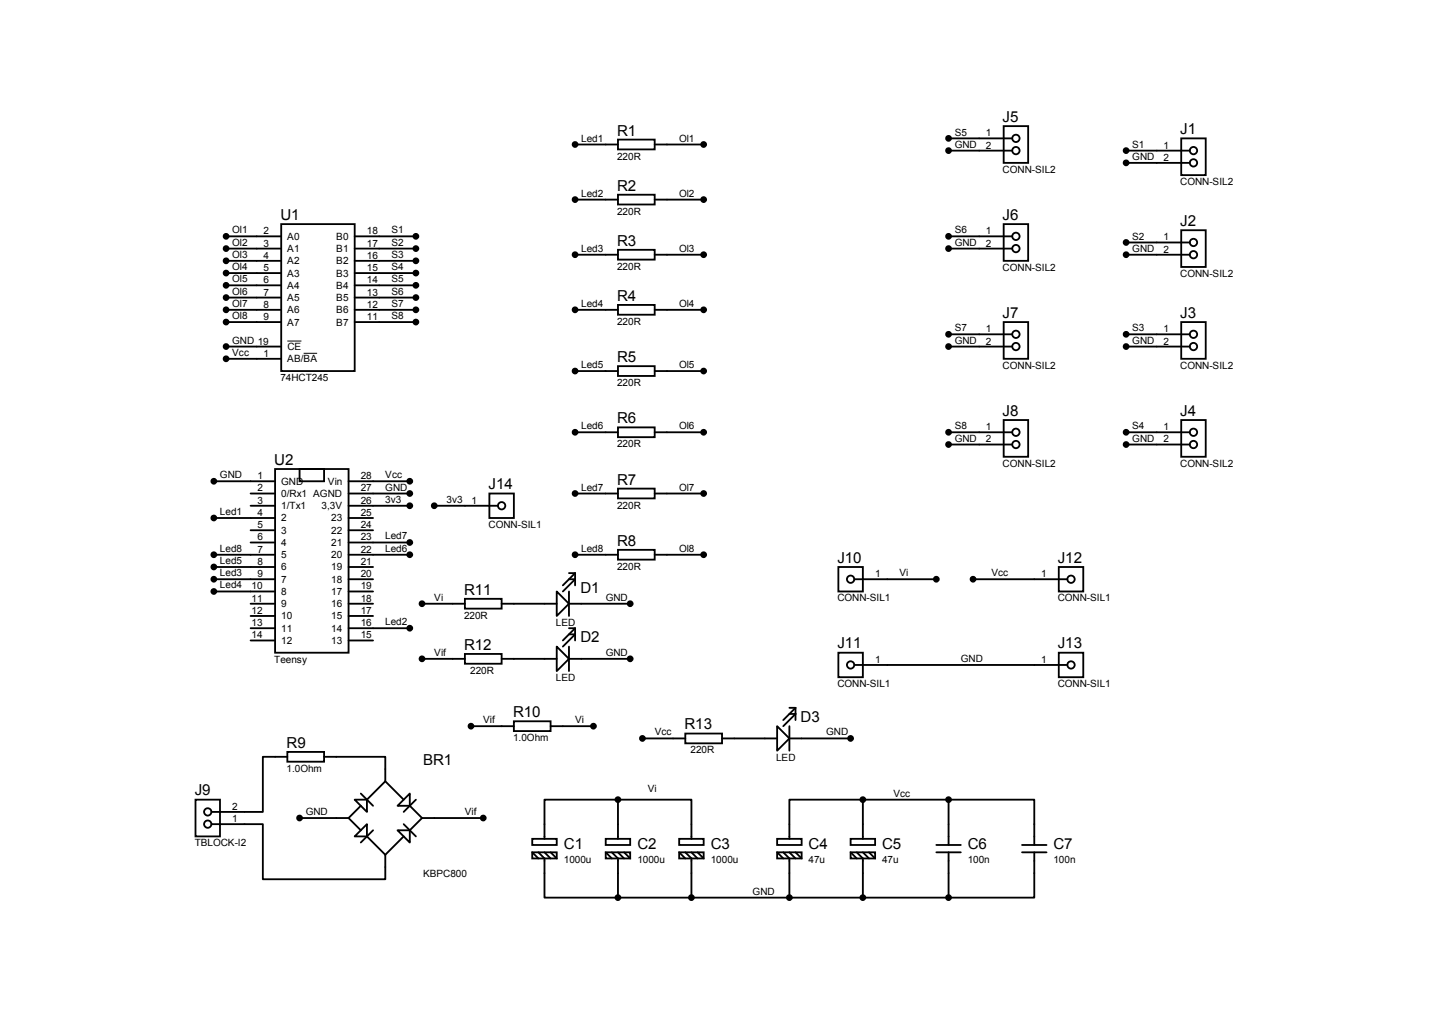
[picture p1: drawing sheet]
<svg xmlns="http://www.w3.org/2000/svg" width="297mm" height="210mm" viewBox="0 0 297 210" stroke-linecap="round" stroke-linejoin="round" font-family="sans-serif">
<g fill="none" stroke="#000" stroke-width=".38">
<path d="M119.3 30h8.9M128.2 29h7.6v2h-7.6zM135.8 30h10.2M196.8 31.2h13.2M196.8 28.7h13.2M208.2 26.2h5.1v7.6h-5.1zM233.6 31.2h13.2M233.6 33.8h13.2M245 28.7h5.1v7.6h-5.1zM46.9 49h11.4M46.9 51.6h11.4M46.9 54.1h11.4"/>
<path d="M46.9 56.6h11.4M46.9 59.2h11.4M58.3 46.5h15.3v30.5h-15.3zM73.6 49h12.7M73.6 51.6h12.7M73.6 54.1h12.7M73.6 56.6h12.7M73.6 59.2h12.7M119.3 41.4h8.9M119.3 52.8h8.9M128.2 40.4h7.6v2h-7.6zM128.2 51.8h7.6v2h-7.6z"/>
<path d="M135.8 41.4h10.2M135.8 52.8h10.2M196.8 49h13.2M196.8 51.6h13.2M208.2 46.5h5.1v7.6h-5.1zM233.6 52.8h13.2M233.6 50.3h13.2M245 47.8h5.1v7.6h-5.1zM46.9 64.3h11.4M46.9 61.7h11.4M46.9 66.8h11.4M46.9 71.9h11.4"/>
<path d="M46.9 74.4h11.4M73.6 64.3h12.7M73.6 61.7h12.7M73.6 66.8h12.7M119.3 64.3h8.9M119.3 77h8.9M128.2 63.2h7.6v2.1h-7.6zM128.2 75.9h7.6v2.1h-7.6zM135.8 64.3h10.2M135.8 77h10.2M196.8 71.9h13.2M196.8 69.3h13.2"/>
<path d="M208.2 66.8h5.1v7.6h-5.1zM233.6 71.9h13.2M233.6 69.3h13.2M245 66.8h5.1v7.6h-5.1zM44.4 99.8h12.7M57.1 97.3h15.2v38.1h-15.2zM62.1 97.3h5.1v2.5h-5.1zM72.3 99.8h12.7M119.3 89.7h8.9M128.2 88.6h7.6v2.1h-7.6zM135.8 89.7h10.2M196.8 89.7h13.2"/>
<path d="M196.8 92.2h13.2M208.2 87.1h5.1v7.6h-5.1zM233.6 89.7h13.2M233.6 92.2h13.2M245 87.1h5.1v7.6h-5.1zM44.4 107.4h12.7M44.4 115.1h12.7M44.4 117.6h12.7M52 112.5h5.1M52 102.4h5.1M52 104.9h5.1M52 110h5.1"/>
<path d="M72.3 107.4h5.1M72.3 115.1h12.7M72.3 117.6h5.1M72.3 112.5h12.7M72.3 102.4h12.7M72.3 104.9h12.7M72.3 110h5.1M90.1 104.9h13.2M101.5 102.4h5.1v5h-5.1zM118 118.9h1.3M119.3 115.1h8.9M119.3 102.4h8.9"/>
<path d="M119.3 118.9l-2.5 2.5M119.3 118.9v2.5M128.2 101.3h7.6v2.1h-7.6zM128.2 114h7.6v2.1h-7.6zM135.8 115.1h10.2M135.8 102.4h10.2M173.9 117.6h5.1v5.1h-5.1zM219.6 117.6h5.1v5.1h-5.1zM44.4 122.7h12.7M44.4 120.1h12.7M52 130.3h5.1M52 125.2h5.1"/>
<path d="M52 127.8h5.1M52 132.8h5.1M72.3 122.7h5.1M72.3 120.1h5.1M72.3 130.3h12.7M72.3 125.2h5.1M72.3 127.8h5.1M72.3 132.8h5.1M87.5 125.2h8.9M87.5 136.7h8.9M96.4 124.2h7.7v2h-7.7zM96.4 135.6h7.7v2.1h-7.7z"/>
<path d="M104.1 125.2h11.4M104.1 136.7h11.4M115.5 122.7l2.5 2.5-2.5 2.6zM115.5 134.1l2.5 2.6-2.5 2.5zM118 120.1h1.3l-2.5 2.6M118 130.3h1.3M118 125.2h12.7M118 136.7h12.7M118 122.7v5.1M118 134.1v5.1M118 131.6h1.3l-2.5 2.5M119.3 130.3l-2.5 2.5"/>
<path d="M119.3 130.3v2.5M173.9 135.4h5.1v5.1h-5.1zM177.2 120.1h17M177.2 137.9h44.2M201.8 120.1h19.6M219.6 135.4h5.1v5.1h-5.1zM59.6 156h7.6v2h-7.6zM59.6 157h-5.1v11.4h-10.6M67.2 157h12.7v5.1M97.7 150.6h8.9M106.6 149.6h7.6v2h-7.6zM114.2 150.6h8.9"/>
<path d="M133.3 153.2h8.9M142.2 152.1h7.6v2.1h-7.6zM149.8 153.2h11.4M161.2 150.6l2.5 2.6-2.5 2.5zM163.7 150.6v5.1M163.7 153.2h12.7M163.7 148.1h1.3l-2.5 2.5M163.7 146.8h1.3M165 146.8l-2.5 2.6M165 146.8v2.6M40.6 165.9h5v7.6h-5zM43.9 170.9h10.6v11.5h25.4v-5.1"/>
<path d="M62.1 169.7h10.2M72.3 169.7l2.5 2.5M73.6 165.9h2.5v2.5zM73.6 173.5l2.5-2.6v2.6zM74.8 164.6l2.6 2.5M74.8 167.1l-2.5 2.6M76.1 173.5l3.8 3.8M77.4 172.2l-2.6 2.6M79.9 162.1l-3.8 3.8M79.9 162.1l3.8 3.8M82.5 172.2h2.5v2.6zM82.5 167.1l2.5-2.5v2.5z"/>
<path d="M83.7 170.9l2.6 2.6M83.7 173.5l-3.8 3.8M85 167.1l2.5 2.6M86.3 165.9l-2.6 2.5M87.5 169.7h12.7M87.5 169.7l-2.5 2.5M110.4 174h5.1v1.3h-5.1zM110.4 176.8h5.1v1.3h-5.1zM110.4 176.8l1.3 1.3M111.7 176.8l1.2 1.3v8.1h15.3M112.9 176.8l1.3 1.3M114.2 176.8l1.3 1.3"/>
<path d="M125.6 174h5.1v1.3h-5.1zM125.6 176.8h5.1v1.3h-5.1zM125.6 176.8l1.3 1.3M126.9 176.8l1.3 1.3v8.1M128.2 165.9h-15.3v8.1M128.2 165.9h15.2v8.1M128.2 165.9v8.1M128.2 176.8l1.3 1.3M129.5 176.8l1.2 1.3M140.9 174h5.1v1.3h-5.1zM140.9 176.8h5.1v1.3h-5.1zM140.9 176.8l1.3 1.3"/>
<path d="M142.2 176.8l1.2 1.3v8.1M143.4 176.8l1.3 1.3M144.7 176.8l1.3 1.3M161.2 174h5.1v1.3h-5.1zM161.2 176.8h5.1v1.3h-5.1zM161.2 176.8l1.3 1.3M162.5 176.8l1.2 1.3v8.1M163.7 176.8l1.3 1.3M165 176.8l1.3 1.3M176.4 174h5.1v1.3h-5.1zM176.4 176.8h5.1v1.3h-5.1zM176.4 176.8l1.3 1.3"/>
<path d="M177.7 176.8l1.3 1.3v8.1M179 165.9h-15.3v8.1M179 165.9h17.8M179 165.9v8.1M179 176.8l1.3 1.3M180.3 176.8l1.2 1.3M194.2 176.8h5.1M194.2 175.3h5.1M196.8 165.9h17.7v9.4M196.8 165.9v9.4M196.8 176.8v9.4M212 176.8h5.1"/>
<path d="M212 175.3h5.1M214.5 176.8v9.4h-17.7M128.2 186.2h68.6"/>
<circle cx="119.3" cy="30" r=".51"/>
<circle cx="146" cy="30" r=".51"/>
<circle cx="196.8" cy="28.7" r=".51"/>
<circle cx="196.8" cy="31.2" r=".51"/>
<circle cx="210.7" cy="28.7" r=".76"/>
<circle cx="210.7" cy="31.2" r=".76"/>
<circle cx="233.6" cy="33.8" r=".51"/>
<circle cx="233.6" cy="31.2" r=".51"/>
<circle cx="247.6" cy="31.2" r=".76"/>
<circle cx="247.6" cy="33.8" r=".76"/>
<circle cx="46.9" cy="56.6" r=".51"/>
<circle cx="46.9" cy="49" r=".51"/>
<circle cx="46.9" cy="59.2" r=".51"/>
<circle cx="46.9" cy="54.1" r=".51"/>
<circle cx="46.9" cy="51.6" r=".51"/>
<circle cx="86.3" cy="51.6" r=".51"/>
<circle cx="86.3" cy="49" r=".51"/>
<circle cx="86.3" cy="59.2" r=".51"/>
<circle cx="86.3" cy="54.1" r=".51"/>
<circle cx="86.3" cy="56.6" r=".51"/>
<circle cx="119.3" cy="41.4" r=".51"/>
<circle cx="119.3" cy="52.8" r=".51"/>
<circle cx="146" cy="52.8" r=".51"/>
<circle cx="146" cy="41.4" r=".51"/>
<circle cx="196.8" cy="49" r=".51"/>
<circle cx="196.8" cy="51.6" r=".51"/>
<circle cx="210.7" cy="51.6" r=".76"/>
<circle cx="210.7" cy="49" r=".76"/>
<circle cx="233.6" cy="52.8" r=".51"/>
<circle cx="233.6" cy="50.3" r=".51"/>
<circle cx="247.6" cy="50.3" r=".76"/>
<circle cx="247.6" cy="52.8" r=".76"/>
<circle cx="46.9" cy="64.3" r=".51"/>
<circle cx="46.9" cy="71.9" r=".51"/>
<circle cx="46.9" cy="61.7" r=".51"/>
<circle cx="46.9" cy="66.8" r=".51"/>
<circle cx="46.9" cy="74.4" r=".51"/>
<circle cx="86.3" cy="61.7" r=".51"/>
<circle cx="86.3" cy="64.3" r=".51"/>
<circle cx="86.3" cy="66.8" r=".51"/>
<circle cx="119.3" cy="64.3" r=".51"/>
<circle cx="119.3" cy="77" r=".51"/>
<circle cx="146" cy="64.3" r=".51"/>
<circle cx="146" cy="77" r=".51"/>
<circle cx="196.8" cy="71.9" r=".51"/>
<circle cx="196.8" cy="69.3" r=".51"/>
<circle cx="210.7" cy="71.9" r=".76"/>
<circle cx="210.7" cy="69.3" r=".76"/>
<circle cx="233.6" cy="69.3" r=".51"/>
<circle cx="233.6" cy="71.9" r=".51"/>
<circle cx="247.6" cy="69.3" r=".76"/>
<circle cx="247.6" cy="71.9" r=".76"/>
<circle cx="44.4" cy="99.8" r=".51"/>
<circle cx="85" cy="99.8" r=".51"/>
<circle cx="119.3" cy="89.7" r=".51"/>
<circle cx="146" cy="89.7" r=".51"/>
<circle cx="196.8" cy="92.2" r=".51"/>
<circle cx="196.8" cy="89.7" r=".51"/>
<circle cx="210.7" cy="89.7" r=".76"/>
<circle cx="210.7" cy="92.2" r=".76"/>
<circle cx="233.6" cy="89.7" r=".51"/>
<circle cx="233.6" cy="92.2" r=".51"/>
<circle cx="247.6" cy="92.2" r=".76"/>
<circle cx="247.6" cy="89.7" r=".76"/>
<circle cx="44.4" cy="107.4" r=".51"/>
<circle cx="44.4" cy="115.1" r=".51"/>
<circle cx="44.4" cy="117.6" r=".51"/>
<circle cx="85" cy="102.4" r=".51"/>
<circle cx="85" cy="115.1" r=".51"/>
<circle cx="85" cy="104.9" r=".51"/>
<circle cx="85" cy="112.5" r=".51"/>
<circle cx="90.1" cy="104.9" r=".51"/>
<circle cx="104.1" cy="104.9" r=".76"/>
<circle cx="119.3" cy="102.4" r=".51"/>
<circle cx="119.3" cy="115.1" r=".51"/>
<circle cx="146" cy="115.1" r=".51"/>
<circle cx="146" cy="102.4" r=".51"/>
<circle cx="44.4" cy="120.1" r=".51"/>
<circle cx="44.4" cy="122.7" r=".51"/>
<circle cx="85" cy="130.3" r=".51"/>
<circle cx="87.5" cy="125.2" r=".51"/>
<circle cx="87.5" cy="136.6" r=".51"/>
<circle cx="130.7" cy="136.6" r=".51"/>
<circle cx="130.7" cy="125.2" r=".51"/>
<circle cx="176.4" cy="120.1" r=".76"/>
<circle cx="176.4" cy="137.9" r=".76"/>
<circle cx="194.2" cy="120.1" r=".51"/>
<circle cx="201.8" cy="120.1" r=".51"/>
<circle cx="222.2" cy="137.9" r=".76"/>
<circle cx="222.2" cy="120.1" r=".76"/>
<circle cx="97.7" cy="150.6" r=".51"/>
<circle cx="123.1" cy="150.6" r=".51"/>
<circle cx="133.3" cy="153.2" r=".51"/>
<circle cx="176.4" cy="153.2" r=".51"/>
<circle cx="43.1" cy="170.9" r=".76"/>
<circle cx="43.1" cy="168.4" r=".76"/>
<circle cx="62.1" cy="169.7" r=".51"/>
<circle cx="100.2" cy="169.7" r=".51"/>
<circle cx="128.2" cy="165.9" r=".51"/>
<circle cx="179" cy="165.9" r=".51"/>
<circle cx="196.8" cy="165.9" r=".51"/>
<circle cx="128.2" cy="186.2" r=".51"/>
<circle cx="143.4" cy="186.2" r=".51"/>
<circle cx="163.7" cy="186.2" r=".51"/>
<circle cx="179" cy="186.2" r=".51"/>
<circle cx="196.8" cy="186.2" r=".51"/>
</g>
<path d="M59.6 70.7h2.9M63 73.3h2.8" fill="none" stroke="#000" stroke-width=".21"/>
<g fill="#000">
<circle cx="119.3" cy="30" r=".51"/>
<circle cx="146" cy="30" r=".51"/>
<circle cx="196.8" cy="28.7" r=".51"/>
<circle cx="196.8" cy="31.2" r=".51"/>
<circle cx="233.6" cy="33.8" r=".51"/>
<circle cx="233.6" cy="31.2" r=".51"/>
<circle cx="46.9" cy="56.6" r=".51"/>
<circle cx="46.9" cy="49" r=".51"/>
<circle cx="46.9" cy="59.2" r=".51"/>
<circle cx="46.9" cy="54.1" r=".51"/>
<circle cx="46.9" cy="51.6" r=".51"/>
<circle cx="86.3" cy="51.6" r=".51"/>
<circle cx="86.3" cy="49" r=".51"/>
<circle cx="86.3" cy="59.2" r=".51"/>
<circle cx="86.3" cy="54.1" r=".51"/>
<circle cx="86.3" cy="56.6" r=".51"/>
<circle cx="119.3" cy="41.4" r=".51"/>
<circle cx="119.3" cy="52.8" r=".51"/>
<circle cx="146" cy="52.8" r=".51"/>
<circle cx="146" cy="41.4" r=".51"/>
<circle cx="196.8" cy="49" r=".51"/>
<circle cx="196.8" cy="51.6" r=".51"/>
<circle cx="233.6" cy="52.8" r=".51"/>
<circle cx="233.6" cy="50.3" r=".51"/>
<circle cx="46.9" cy="64.3" r=".51"/>
<circle cx="46.9" cy="71.9" r=".51"/>
<circle cx="46.9" cy="61.7" r=".51"/>
<circle cx="46.9" cy="66.8" r=".51"/>
<circle cx="46.9" cy="74.4" r=".51"/>
<circle cx="86.3" cy="61.7" r=".51"/>
<circle cx="86.3" cy="64.3" r=".51"/>
<circle cx="86.3" cy="66.8" r=".51"/>
<circle cx="119.3" cy="64.3" r=".51"/>
<circle cx="119.3" cy="77" r=".51"/>
<circle cx="146" cy="64.3" r=".51"/>
<circle cx="146" cy="77" r=".51"/>
<circle cx="196.8" cy="71.9" r=".51"/>
<circle cx="196.8" cy="69.3" r=".51"/>
<circle cx="233.6" cy="69.3" r=".51"/>
<circle cx="233.6" cy="71.9" r=".51"/>
<circle cx="44.4" cy="99.8" r=".51"/>
<circle cx="85" cy="99.8" r=".51"/>
<circle cx="119.3" cy="89.7" r=".51"/>
<circle cx="146" cy="89.7" r=".51"/>
<circle cx="196.8" cy="92.2" r=".51"/>
<circle cx="196.8" cy="89.7" r=".51"/>
<circle cx="233.6" cy="89.7" r=".51"/>
<circle cx="233.6" cy="92.2" r=".51"/>
<circle cx="44.4" cy="107.4" r=".51"/>
<circle cx="44.4" cy="115.1" r=".51"/>
<circle cx="44.4" cy="117.6" r=".51"/>
<circle cx="85" cy="102.4" r=".51"/>
<circle cx="85" cy="115.1" r=".51"/>
<circle cx="85" cy="104.9" r=".51"/>
<circle cx="85" cy="112.5" r=".51"/>
<circle cx="90.1" cy="104.9" r=".51"/>
<circle cx="119.3" cy="102.4" r=".51"/>
<circle cx="119.3" cy="115.1" r=".51"/>
<circle cx="146" cy="115.1" r=".51"/>
<circle cx="146" cy="102.4" r=".51"/>
<circle cx="44.4" cy="120.1" r=".51"/>
<circle cx="44.4" cy="122.7" r=".51"/>
<circle cx="85" cy="130.3" r=".51"/>
<circle cx="87.5" cy="125.2" r=".51"/>
<circle cx="87.5" cy="136.6" r=".51"/>
<circle cx="130.7" cy="136.6" r=".51"/>
<circle cx="130.7" cy="125.2" r=".51"/>
<circle cx="194.2" cy="120.1" r=".51"/>
<circle cx="201.8" cy="120.1" r=".51"/>
<circle cx="97.7" cy="150.6" r=".51"/>
<circle cx="123.1" cy="150.6" r=".51"/>
<circle cx="133.3" cy="153.2" r=".51"/>
<circle cx="176.4" cy="153.2" r=".51"/>
<circle cx="62.1" cy="169.7" r=".51"/>
<circle cx="100.2" cy="169.7" r=".51"/>
<circle cx="128.2" cy="165.9" r=".51"/>
<circle cx="179" cy="165.9" r=".51"/>
<circle cx="196.8" cy="165.9" r=".51"/>
<circle cx="128.2" cy="186.2" r=".51"/>
<circle cx="143.4" cy="186.2" r=".51"/>
<circle cx="163.7" cy="186.2" r=".51"/>
<circle cx="179" cy="186.2" r=".51"/>
<circle cx="196.8" cy="186.2" r=".51"/>
</g>
<g font-size="3.1">
<text x="128" y="28.1">R1</text>
<text x="208" y="25.3">J5</text>
<text x="244.8" y="27.9">J1</text>
<text x="128" y="39.5">R2</text>
<text x="58.2" y="45.6">U1</text>
<text x="208" y="45.6">J6</text>
<text x="244.8" y="46.9">J2</text>
<text x="128" y="51">R3</text>
<text x="128" y="62.4">R4</text>
<text x="208" y="66">J7</text>
<text x="244.8" y="66">J3</text>
<text x="128" y="75.1">R5</text>
<text x="128" y="87.8">R6</text>
<text x="208" y="86.3">J8</text>
<text x="244.8" y="86.3">J4</text>
<text x="56.9" y="96.4">U2</text>
<text x="101.3" y="101.5">J14</text>
<text x="128" y="100.5">R7</text>
<text x="128" y="113.2">R8</text>
<text x="173.7" y="116.7">J10</text>
<text x="219.4" y="116.7">J12</text>
<text x="96.3" y="123.3">R11</text>
<text x="120.4" y="123.1">D1</text>
<text x="96.3" y="134.7">R12</text>
<text x="120.4" y="133.2">D2</text>
<text x="173.7" y="134.5">J11</text>
<text x="219.4" y="134.5">J13</text>
<text x="106.4" y="148.7">R10</text>
<text x="166.1" y="149.7">D3</text>
<text x="59.4" y="155.1">R9</text>
<text x="142" y="151.3">R13</text>
<text x="87.8" y="158.6">BR1</text>
<text x="40.4" y="165">J9</text>
<text x="117" y="176.1">C1</text>
<text x="132.2" y="176.1">C2</text>
<text x="147.4" y="176.1">C3</text>
<text x="167.7" y="176.1">C4</text>
<text x="183" y="176.1">C5</text>
<text x="200.7" y="176.1">C6</text>
<text x="218.5" y="176.1">C7</text>
</g>
<g font-size="2.1">
<text x="120.6" y="29.4">Led1</text>
<text x="140.9" y="29.4">Ol1</text>
<text x="198" y="28.1">S5</text>
<text x="204.5" y="28.3">1</text>
<text x="128" y="33.1">220R</text>
<text x="198" y="30.6">GND</text>
<text x="204.5" y="30.8">2</text>
<text x="208" y="35.9">CONN-SIL2</text>
<text x="234.9" y="30.6">S1</text>
<text x="234.9" y="33.2">GND</text>
<text x="241.3" y="30.8">1</text>
<text x="241.3" y="33.4">2</text>
<text x="120.6" y="40.8">Led2</text>
<text x="140.9" y="40.8">Ol2</text>
<text x="244.8" y="38.4">CONN-SIL2</text>
<text x="128" y="44.5">220R</text>
<text x="48.2" y="48.4">Ol1</text>
<text x="48.2" y="51">Ol2</text>
<text x="48.2" y="53.5">Ol3</text>
<text x="54.6" y="48.6">2</text>
<text x="54.6" y="51.1">3</text>
<text x="54.6" y="53.7">4</text>
<text x="59.6" y="49.7">A0</text>
<text x="59.6" y="52.3">A1</text>
<text x="69.8" y="49.7">B0</text>
<text x="69.8" y="52.3">B1</text>
<text x="76.1" y="48.6">18</text>
<text x="76.1" y="51.1">17</text>
<text x="76.1" y="53.7">16</text>
<text x="81.2" y="48.4">S1</text>
<text x="81.2" y="51">S2</text>
<text x="81.2" y="53.5">S3</text>
<text x="120.6" y="52.2">Led3</text>
<text x="140.9" y="52.2">Ol3</text>
<text x="198" y="48.4">S6</text>
<text x="198" y="51">GND</text>
<text x="204.5" y="48.6">1</text>
<text x="204.5" y="51.1">2</text>
<text x="234.9" y="49.7">S2</text>
<text x="234.9" y="52.2">GND</text>
<text x="241.3" y="49.9">1</text>
<text x="241.3" y="52.4">2</text>
<text x="48.2" y="56">Ol4</text>
<text x="48.2" y="58.6">Ol5</text>
<text x="54.6" y="56.2">5</text>
<text x="54.6" y="58.8">6</text>
<text x="59.6" y="54.8">A2</text>
<text x="59.6" y="57.4">A3</text>
<text x="59.6" y="59.9">A4</text>
<text x="69.8" y="54.8">B2</text>
<text x="69.8" y="57.4">B3</text>
<text x="69.8" y="59.9">B4</text>
<text x="76.1" y="56.2">15</text>
<text x="76.1" y="58.8">14</text>
<text x="81.2" y="56">S4</text>
<text x="81.2" y="58.6">S5</text>
<text x="128" y="56">220R</text>
<text x="208" y="56.2">CONN-SIL2</text>
<text x="244.8" y="57.5">CONN-SIL2</text>
<text x="48.2" y="61.1">Ol6</text>
<text x="48.2" y="63.7">Ol7</text>
<text x="54.6" y="61.3">7</text>
<text x="54.6" y="63.8">8</text>
<text x="59.6" y="62.4">A5</text>
<text x="59.6" y="65">A6</text>
<text x="69.8" y="62.4">B5</text>
<text x="69.8" y="65">B6</text>
<text x="76.1" y="61.3">13</text>
<text x="76.1" y="63.8">12</text>
<text x="81.2" y="61.1">S6</text>
<text x="81.2" y="63.7">S7</text>
<text x="120.6" y="63.7">Led4</text>
<text x="140.9" y="63.7">Ol4</text>
<text x="48.2" y="66.2">Ol8</text>
<text x="48.2" y="71.3">GND 19</text>
<text x="54.6" y="66.4">9</text>
<text x="59.6" y="67.5">A7</text>
<text x="69.8" y="67.5">B7</text>
<text x="76.1" y="66.4">11</text>
<text x="81.2" y="66.2">S8</text>
<text x="128" y="67.4">220R</text>
<text x="198" y="68.7">S7</text>
<text x="198" y="71.3">GND</text>
<text x="204.5" y="68.9">1</text>
<text x="204.5" y="71.5">2</text>
<text x="234.9" y="68.7">S3</text>
<text x="234.9" y="71.3">GND</text>
<text x="241.3" y="68.9">1</text>
<text x="241.3" y="71.5">2</text>
<text x="48.2" y="73.8">Vcc</text>
<text x="54.6" y="74">1</text>
<text x="59.6" y="75.1">AB/BA</text>
<text x="59.6" y="72.6">CE</text>
<text x="120.6" y="76.4">Led5</text>
<text x="140.9" y="76.4">Ol5</text>
<text x="208" y="76.5">CONN-SIL2</text>
<text x="244.8" y="76.5">CONN-SIL2</text>
<text x="58.2" y="79.1">74HCT245</text>
<text x="128" y="80.1">220R</text>
<text x="120.6" y="89.1">Led6</text>
<text x="140.9" y="89.1">Ol6</text>
<text x="198" y="89.1">S8</text>
<text x="204.5" y="89.2">1</text>
<text x="234.9" y="89.1">S4</text>
<text x="241.3" y="89.2">1</text>
<text x="128" y="92.8">220R</text>
<text x="198" y="91.6">GND</text>
<text x="204.5" y="91.8">2</text>
<text x="234.9" y="91.6">GND</text>
<text x="241.3" y="91.8">2</text>
<text x="45.6" y="99.2">GND</text>
<text x="53.4" y="99.4">1</text>
<text x="53.4" y="101.9">2</text>
<text x="58.3" y="100.5">GND</text>
<text x="68" y="100.5">Vin</text>
<text x="74.8" y="101.9">27</text>
<text x="74.8" y="99.4">28</text>
<text x="79.9" y="99.2">Vcc</text>
<text x="79.9" y="101.8">GND</text>
<text x="120.6" y="101.8">Led7</text>
<text x="140.9" y="101.8">Ol7</text>
<text x="208" y="96.9">CONN-SIL2</text>
<text x="244.8" y="96.9">CONN-SIL2</text>
<text x="45.6" y="106.8">Led1</text>
<text x="53.4" y="104.5">3</text>
<text x="53.4" y="107">4</text>
<text x="58.3" y="103.1">0/Rx1 AGND</text>
<text x="58.3" y="105.6">1/Tx1</text>
<text x="66.7" y="105.6">3,3V</text>
<text x="74.8" y="104.5">26</text>
<text x="74.8" y="107">25</text>
<text x="79.9" y="104.3">3v3</text>
<text x="92.6" y="104.3">3v3</text>
<text x="97.8" y="104.5">1</text>
<text x="128" y="105.5">220R</text>
<text x="53.4" y="109.6">5</text>
<text x="53.4" y="112.1">6</text>
<text x="58.3" y="108.2">2</text>
<text x="58.3" y="110.7">3</text>
<text x="58.3" y="113.2">4</text>
<text x="68.7" y="113.2">21</text>
<text x="68.7" y="110.7">22</text>
<text x="68.7" y="108.2">23</text>
<text x="74.8" y="112.1">23</text>
<text x="74.8" y="109.6">24</text>
<text x="79.9" y="111.9">Led7</text>
<text x="101.3" y="109.5">CONN-SIL1</text>
<text x="45.6" y="114.4">Led8</text>
<text x="45.6" y="117">Led5</text>
<text x="45.6" y="119.5">Led3</text>
<text x="53.4" y="114.6">7</text>
<text x="53.4" y="117.2">8</text>
<text x="53.4" y="119.7">9</text>
<text x="58.3" y="115.8">5</text>
<text x="58.3" y="118.3">6</text>
<text x="68.7" y="118.3">19</text>
<text x="68.7" y="115.8">20</text>
<text x="74.8" y="119.7">20</text>
<text x="74.8" y="117.2">21</text>
<text x="74.8" y="114.6">22</text>
<text x="79.9" y="114.4">Led6</text>
<text x="120.6" y="114.4">Led8</text>
<text x="128" y="118.2">220R</text>
<text x="140.9" y="114.4">Ol8</text>
<text x="181.5" y="119.7">1</text>
<text x="186.6" y="119.5">Vi</text>
<text x="205.7" y="119.5">Vcc</text>
<text x="215.9" y="119.7">1</text>
<text x="45.6" y="122">Led4</text>
<text x="52.2" y="122.3">10</text>
<text x="52.2" y="124.8">11</text>
<text x="58.3" y="120.9">7</text>
<text x="58.3" y="123.4">8</text>
<text x="58.3" y="125.9">9</text>
<text x="68.7" y="125.9">16</text>
<text x="68.7" y="123.4">17</text>
<text x="68.7" y="120.9">18</text>
<text x="74.8" y="124.8">18</text>
<text x="74.8" y="122.3">19</text>
<text x="90.1" y="124.6">Vi</text>
<text x="125.6" y="124.6">GND</text>
<text x="173.7" y="124.8">CONN-SIL1</text>
<text x="219.4" y="124.8">CONN-SIL1</text>
<text x="52.2" y="127.3">12</text>
<text x="52.2" y="129.9">13</text>
<text x="58.3" y="128.5">10</text>
<text x="58.3" y="131">11</text>
<text x="68.7" y="131">14</text>
<text x="68.7" y="128.5">15</text>
<text x="74.8" y="129.9">16</text>
<text x="74.8" y="127.3">17</text>
<text x="79.9" y="129.7">Led2</text>
<text x="96.3" y="128.3">220R</text>
<text x="115.3" y="129.8">LED</text>
<text x="52.2" y="132.4">14</text>
<text x="56.9" y="137.5">Teensy</text>
<text x="58.3" y="133.6">12</text>
<text x="68.7" y="133.6">13</text>
<text x="74.8" y="132.4">15</text>
<text x="90.1" y="136">Vif</text>
<text x="125.6" y="136">GND</text>
<text x="181.5" y="137.5">1</text>
<text x="199.3" y="137.3">GND</text>
<text x="215.9" y="137.5">1</text>
<text x="97.5" y="139.7">220R</text>
<text x="115.3" y="141.3">LED</text>
<text x="173.7" y="142.5">CONN-SIL1</text>
<text x="219.4" y="142.5">CONN-SIL1</text>
<text x="100.2" y="150">Vif</text>
<text x="119.3" y="150">Vi</text>
<text x="106.4" y="153.7">1.0Ohm</text>
<text x="135.8" y="152.5">Vcc</text>
<text x="171.4" y="152.5">GND</text>
<text x="59.4" y="160.1">1.0Ohm</text>
<text x="143.3" y="156.3">220R</text>
<text x="161" y="157.8">LED</text>
<text x="48.2" y="168">2</text>
<text x="134.4" y="164.2">Vi</text>
<text x="185.3" y="165.2">Vcc</text>
<text x="48.2" y="170.5">1</text>
<text x="63.4" y="169">GND</text>
<text x="96.4" y="169">Vif</text>
<text x="40.4" y="175.6">TBLOCK-I2</text>
<text x="117" y="179">1000u</text>
<text x="132.2" y="179">1000u</text>
<text x="147.4" y="179">1000u</text>
<text x="167.7" y="179">47u</text>
<text x="183" y="179">47u</text>
<text x="200.7" y="179">100n</text>
<text x="218.5" y="179">100n</text>
<text x="87.8" y="181.9">KBPC800</text>
<text x="156.1" y="185.5">GND</text>
</g>
</svg>
